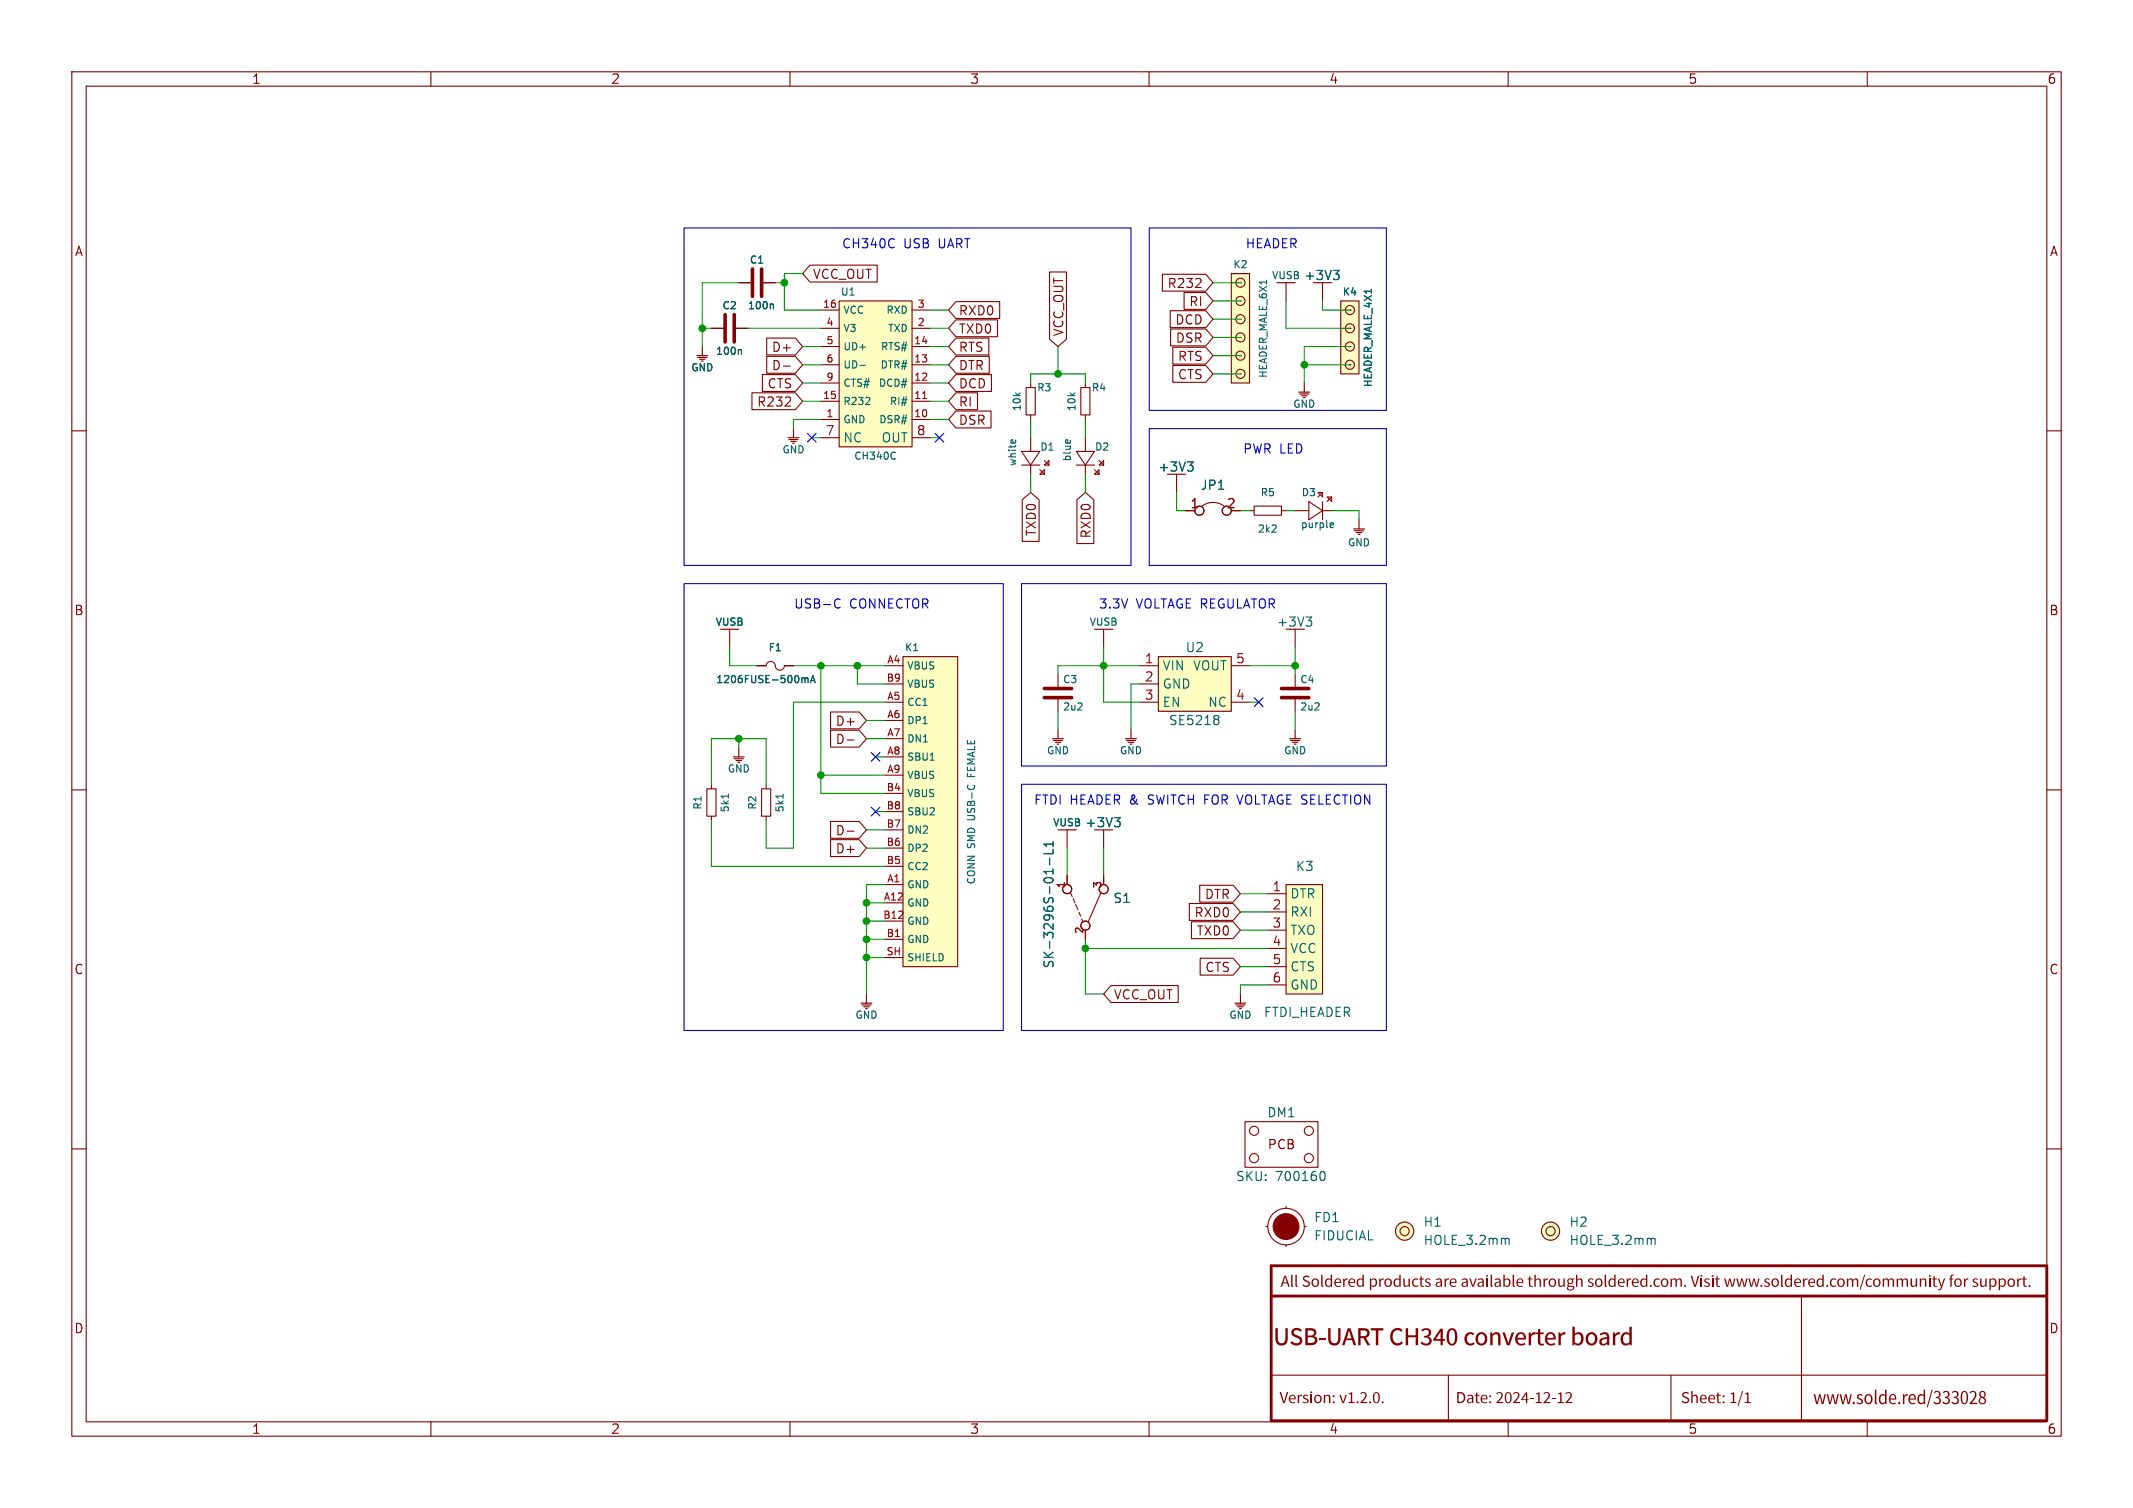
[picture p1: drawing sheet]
<svg xmlns="http://www.w3.org/2000/svg" width="297mm" height="210mm" viewBox="0 0 297 210" stroke-linecap="round" stroke-linejoin="round" font-family="sans-serif">
<g fill="none" stroke="#840000" stroke-width=".15">
<path d="M10 10h277v190h-277zM12 12h273v186h-273zM60 10v2M110 10v2M160 10v2M210 10v2M260 10v2M10 60h2M285 60h2M101.6 87.6v2.6M10 110h2M285 110h2"/>
<path d="M10 160h2M285 160h2M60 198v2M110 198v2M160 198v2M177 191.5h108M201.7 191.5v6.5M210 198v2M232.7 191.5v6.5M250.8 180.5v17.5M260 198v2"/>
</g>
<path d="M284.8 176.3h-107.8v21.6h107.9M285 176.3v21.6M177 180.5h108" fill="none" stroke="#840000" stroke-width=".4"/>
<path d="M100.3 87.6h2.6" fill="none" stroke="#840000" stroke-width=".16"/>
<path d="M179.1 123.2h5v15.2h-5z" fill="#ffffc2"/>
<g fill="none" stroke="#840000" stroke-width=".15">
<path d="M99.1 45.7h1.9M102.2 45.7h1.9M142.9 54h1.2v3.8h-1.2zM143.5 53.3v.7M143.5 57.8v.6M142.2 62.9h2.6l-1.3 1.9zM142.2 64.8h2.6M143.5 61v1.9M143.5 64.8v1.2M144.8 66l.6-.6v.6zM144.8 65.4l.6 .6M145.4 64.8l.6-.7v.7z"/>
<path d="M145.4 64.1l.6 .7M165.1 71.1h1.3M170.5 70.5a2.55 2.55 0 0 0-3.2 0M171.4 71.1h1.3M174 71.1h.6M174.6 70.5h3.8v1.3h-3.8zM178.4 71.1h.7M180.3 71.1h2M182.2 69.9l1.9 1.2-1.9 1.3zM183.5 68.6h.6v.6zM184.1 68.6l-.6 .6M184.1 69.9v2.5"/>
<path d="M184.1 71.1h1.3M184.8 69.2h.6v.7zM185.4 69.2l-.6 .7M147.3 94v1.9M147.3 97.2v1.9M153.7 87.6v2.6M180.3 87.6v2.6M180.3 94v1.9M180.3 97.2v1.9M148.6 115.6v2.5M153.7 115.6v2.5M176.5 124.5h2.6"/>
<path d="M176.5 127h2.6M176.5 129.5h2.6M176.5 132.1h2.6M176.5 134.6h2.6M176.5 137.2h2.6M179.1 123.2h5v15.2h-5z"/>
<circle cx="167" cy="71.1" r=".63"/>
<circle cx="170.8" cy="71.1" r=".63"/>
</g>
<path d="M101 43.8v3.8M102.2 43.8v3.8M145.4 97.2h3.8M145.4 95.9h3.8M178.4 97.2h3.8M178.4 95.9h3.8" fill="none" stroke="#840000" stroke-width=".5"/>
<g fill="none" stroke="#006464" stroke-width=".15">
<path d="M103 48.7l.2 .1v.5M140.8 61.4l.2-.2 .1 .5M141.4 61.3v.1M185.3 73.4h.3M185.3 72.9l.2-.1 .2 .3h-.5M150 98.9h.7M150.6 98v.3M181.9 85.9h.7l-.4 .5M182.4 86.4l.2 .2v.4l-.2 .2M183.1 98.9h.6M183.6 98v.3M155.2 113.9h.8l-.5 .4"/>
<path d="M155.7 114.3l.3 .3v.3l-.3 .2"/>
</g>
<g fill="none" stroke="#840000" stroke-width=".16">
<path d="M97 49.5h1.6M97.2 49.8h1.2M97.4 50h.8M97.7 50.3h.2M97.8 48.3v1.2M188.5 73.7h1.5M188.6 73.9h1.3M188.8 74.2h.8M189.1 74.4h.3M189.2 72.4v1.3M152.4 87.6h2.5M146.6 102.9h1.5"/>
<path d="M146.7 103.1h1.3M146.9 103.4h.8M147.2 103.6h.2M147.3 101.6v1.3M147.3 115.6h2.6M156.7 102.9h1.5M156.8 103.1h1.3M157.1 103.4h.8M157.4 103.6h.2M157.5 101.6v1.3"/>
</g>
<path d="M116.8 41.9h10.2v20.3h-10.2z" fill="#ffffc2"/>
<g fill="none" stroke="#840000" stroke-width=".15">
<path d="M184.1 39.4v2.5M114.3 58.4h2.5M114.3 55.9h2.5M114.3 53.3h2.5M114.3 50.8h2.5M114.3 48.3h2.5M114.3 43.2h2.5M114.3 45.7h2.5M116.8 41.9h10.2v20.3h-10.2zM127 58.4h2.5M127 55.9h2.5M127 53.3h2.5"/>
<path d="M127 50.8h2.5M127 48.3h2.5M127 43.2h2.5M127 45.7h2.5M114.3 61h2.5M127 61h2.5"/>
</g>
<path d="M128.5 55.5h.5" fill="none" stroke="#a90000" stroke-width=".15"/>
<path d="M185.7 37.7h.7l-.4 .4M186.2 38.1l.2 .3v.3l-.2 .2M119.7 50.9h.8M120.5 56.3h.6M121.1 55.4v.4M124.5 63h.2M124.7 63.9l-.2 .1" fill="none" stroke="#006464" stroke-width=".15"/>
<path d="M180.8 54.6h1.6M181 54.9h1.2M181.2 55.1h.8M181.5 55.4h.2M181.6 53.3v1.3" fill="none" stroke="#840000" stroke-width=".16"/>
<path d="M171.4 38.1h2.6v15.2h-2.6z" fill="#ffffc2"/>
<g fill="none" stroke="#840000" stroke-width=".15">
<path d="M171.4 38.1h2.6v15.2h-2.6zM172.7 39.4h.1M172.7 52.1h.1M172.7 49.5h.1M172.7 47h.1M172.7 44.5h.1M172.7 41.9h.1"/>
<circle cx="172.7" cy="39.4" r=".63"/>
<circle cx="172.7" cy="44.4" r=".63"/>
<circle cx="172.7" cy="41.9" r=".63"/>
<circle cx="172.7" cy="47" r=".63"/>
<circle cx="172.7" cy="52.1" r=".63"/>
<circle cx="172.7" cy="49.5" r=".63"/>
</g>
<path d="M119.9 139.7h1.5M120 140h1.3M120.6 138.4v1.3M120.3 140.2h.7M120.5 140.5h.3" fill="none" stroke="#840000" stroke-width=".16"/>
<path d="M125.7 91.4h7.6v43.2h-7.6z" fill="#ffffc2"/>
<g fill="none" stroke="#840000" stroke-width=".15">
<path d="M123.2 92.7h2.5M123.2 97.8h2.5M123.2 95.3h2.5M125.7 91.4h7.6v43.2h-7.6zM98.4 109.9h1.3v3.8h-1.3zM99.1 109.2v.6M99.1 113.7v.6M106 109.9h1.3v3.8h-1.3zM106.7 109.2v.6M106.7 113.7v.6M123.2 100.3h2.5M123.2 102.9h2.5"/>
<path d="M123.2 105.4h2.5M123.2 108h2.5M123.2 110.5h2.5M123.2 118.1h2.5M123.2 115.6h2.5M123.2 113h2.5M123.2 123.2h2.5M123.2 125.7h2.5M123.2 130.8h2.5M123.2 128.3h2.5M123.2 120.7h2.5M123.2 133.4h2.5"/>
</g>
<path d="M101.4 110.6v.6M109 110.6v.6M129.5 105.9h.6M134.7 107.7v.4h1M135.2 107.8v.3" fill="none" stroke="#006464" stroke-width=".15"/>
<path d="M179.6 102.9h1.5M179.7 103.1h1.3M180 103.4h.7M180.2 103.6h.3M180.3 101.6v1.3" fill="none" stroke="#840000" stroke-width=".16"/>
<path d="M186.7 41.9h2.5v10.2h-2.5z" fill="#ffffc2"/>
<g fill="none" stroke="#840000" stroke-width=".15">
<path d="M150.5 54h1.3v3.8h-1.3zM151.1 53.3v.7M151.1 57.8v.6M186.7 41.9h2.5v10.2h-2.5zM188 50.8h.1M188 48.3h.1M188 45.7h.1M188 43.2h.1M163.8 66v2.6M105.4 92.7h1.3a.67 .67 0 0 1 .8-.6 .67 .67 0 0 1 .5 .8 .64 .64 0 0 0 .7 .4 .64 .64 0 0 0 .5-.6h1.3"/>
<circle cx="188" cy="50.8" r=".63"/>
<circle cx="188" cy="43.2" r=".63"/>
<circle cx="188" cy="48.3" r=".63"/>
<circle cx="188" cy="45.7" r=".63"/>
</g>
<path d="M102.1 105.4h1.5M102.2 105.7h1.3M102.5 105.9h.8M102.7 106.2h.3M102.9 104.1v1.3" fill="none" stroke="#840000" stroke-width=".16"/>
<path d="M165.3 64.3h.8l-.4 .5M165.9 64.8l.2 .3v.3l-.2 .2M111.7 94.5l.2-.1 .2 .1M112.1 94.5l.1-.1 .3 .1v.6M112.1 94.5v.6M112.8 95.1l.4-1 .3 1M112.9 94.8h.5" fill="none" stroke="#006464" stroke-width=".15"/>
<path d="M161.3 91.4h10.1v7.7h-10.1z" fill="#ffffc2"/>
<g fill="none" stroke="#840000" stroke-width=".15">
<path d="M102.9 39.4h1.9M106.1 39.4h1.8M112.8 36.9h9.3v2.4h-9.3l-1-1.2zM146.1 37.9h2.4v9.3l-1.2 1.1-1.2-1.1zM161.9 38.2h6l1 1.2-1 1.1h-6zM179.1 39.4v2.5M99.1 45.7h1.9M102.2 45.7h1.9M104.7 54.7h6l1.1 1.2-1.1 1.2h-6zM106.2 52.2h4.5l1.1 1.1-1.1 1.2h-4.5zM106.8 49.6h3.9l1.1 1.2-1.1 1.2h-3.9zM106.8 47.1h3.9l1.1 1.2-1.1 1.1h-3.9z"/>
<path d="M109.1 51h.9M133.1 44.5h5.8v2.4h-5.8l-1-1.2zM133.1 54.7h3v2.4h-3l-1-1.2zM133.1 52.2h4.9v2.3h-4.9l-1-1.2zM133.1 57.2h4.9v2.4h-4.9l-1-1.2zM133.1 49.6h4.6v2.4h-4.6l-1-1.2zM133.1 42h6.1v2.4h-6.1l-1-1.2zM133.1 47.1h4.6v2.3h-4.6l-1-1.1zM162.9 43.3h5l1 1.2-1 1.1h-5zM163 45.8h4.9l1 1.2-1 1.2h-4.9zM163.3 48.4h4.6l1 1.1-1 1.2h-4.6zM163.3 50.9h4.6l1 1.2-1 1.1h-4.6z"/>
<path d="M164.9 40.7h3l1 1.2-1 1.2h-3zM188 50.8h.1M188 48.3h.1M188 45.7h.1M188 43.2h.1M142.3 69.6l1.2-1 1.2 1v5.8h-2.4zM149.9 62.9h2.5l-1.3 1.9zM149.9 64.8h2.5M150 69.6l1.1-1 1.2 1v6.1h-2.3zM151.1 61v1.9M151.1 64.8v1.2M152.4 66l.6-.6v.6z"/>
<path d="M152.4 65.4l.6 .6M153 64.8l.7-.7v.7zM153 64.1l.7 .7M165.1 71.1h1.3M171.4 71.1h1.3M105.4 92.7h1.3M109.2 92.7h1.3M115.6 99.2h4l1 1.1-1 1.2h-4zM158.7 92.7h2.6M158.7 95.3h2.6M158.7 97.8h2.6M161.3 91.4h10.1v7.7h-10.1z"/>
<path d="M171.4 92.7h2.6M171.4 97.8h2.6M115.6 114.4h4l1 1.2-1 1.1h-4zM115.6 116.9h4l1 1.2-1 1.2h-4zM115.6 101.7h4l1 1.2-1 1.1h-4zM117.9 115.8h1M117.9 103.1h1M148.6 121.9v1.3M149 124.3l.3 .6M149.4 125.1l.3 .6M149.8 126l.3 .7M150.2 127.1l.3 .5"/>
<path d="M150.6 128l.2 .4M151.1 129.5v1.3M153.3 124.3l-1.8 4.1M153.7 121.9v1.3M154.7 137.3h9.4v2.3h-9.4l-1-1.2zM165.6 125.8h6.1l1 1.2-1 1.2h-6.1zM165.9 128.4h5.8l1 1.1-1 1.2h-5.8zM167.1 123.3h4.6l1 1.2-1 1.1h-4.6zM167.1 133.4h4.6l1 1.2-1 1.2h-4.6zM173.4 156.2h10.1v6.4h-10.1zM176.3 170.8h.2M179.1 168v.3"/>
<path d="M179.1 173.4v.2M181.6 170.8h.3"/>
<circle cx="167" cy="71.1" r=".63"/>
<circle cx="170.8" cy="71.1" r=".63"/>
<circle cx="148.6" cy="123.8" r=".63"/>
<circle cx="151.1" cy="128.9" r=".63"/>
<circle cx="153.7" cy="123.8" r=".63"/>
<circle cx="174.6" cy="157.5" r=".63"/>
<circle cx="182.2" cy="157.5" r=".63"/>
<circle cx="174.6" cy="161.3" r=".63"/>
<circle cx="179.1" cy="170.8" r="2.54"/>
<circle cx="182.2" cy="161.3" r=".63"/>
<circle cx="195.6" cy="171.4" r=".63"/>
<circle cx="195.6" cy="171.4" r="1.27"/>
<circle cx="215.9" cy="171.4" r=".63"/>
<circle cx="215.9" cy="171.4" r="1.27"/>
</g>
<g fill="none" stroke="#006464" stroke-width=".15">
<path d="M185.7 37.7h.7l-.4 .4M186.2 38.1l.2 .3v.3l-.2 .2M103 48.7l.2 .1v.5M107.4 42.3l.3 .2v.5M148.4 61.4l.2-.2 .1 .5M149 61.3v.1M165.3 64.3h.8l-.4 .5M165.9 64.8l.2 .3v.3l-.2 .2M111.7 94.5l.2-.1 .2 .1M112.1 94.5l.1-.1 .3 .1v.6M112.1 94.5v.6M112.8 95.1l.4-1 .3 1"/>
<path d="M112.9 94.8h.5M169.5 99.6l.2 .3-.2 .3 .2 .2v.3l-.2 .2M146.1 119.5v1M146.6 117.2v.7M146.6 118.3v.6h-1.2M146.6 117.6h-1.2l.3 .3M155.2 113.9h.8l-.5 .4M155.7 114.3l.3 .3v.3l-.3 .2M146.6 121v.7M146.6 121.4h-1.2l.3 .2M184 163.2l.2-.1a.79 .79 0 0 1 0 1.3l-.2-.1M209.8 172.5h.3v.1v.7"/>
<path d="M230.1 172.5h.3l.1 .1v.7"/>
</g>
<path d="M177.8 39.4h2.5M110.5 59.7v1.3M109.7 61h1.6M109.9 61.2h1.2M110.1 61.5h.8M110.4 61.7h.2M172 139.7h1.5M172.1 140h1.3M172.7 138.4v1.3M172.3 140.2h.8M172.6 140.5h.2" fill="none" stroke="#840000" stroke-width=".16"/>
<g fill="#ffffc2" stroke="#ffffc2" stroke-width=".14">
<circle cx="215.9" cy="171.4" r="1.27"/>
<circle cx="195.6" cy="171.4" r="1.27"/>
</g>
<circle cx="179.1" cy="170.8" r="1.8" fill="#840000" stroke="#840000" stroke-width=".15"/>
<path d="M104.8 37.5v3.8M106 37.5v3.8" fill="none" stroke="#840000" stroke-width=".5"/>
<path d="M95.2 31.8h62.3v46.9h-62.3zM124.5 33.3v.1M124.5 34.4v.1M160 31.8h33v25.4h-33zM160 59.7h33v19h-33zM95.2 81.3h44.5v62.2h-44.5zM116.4 83.5l.3-.1 .3 .1M117 84.6l-.3 .1-.3-.1M142.2 81.3h50.8v25.4h-50.8zM142.2 109.2h50.8v34.3h-50.8z" fill="none" stroke="#0000c2" stroke-width=".15"/>
<g fill="none" stroke="#009600" stroke-width=".15">
<path d="M102.9 39.4h-5.1v8.9M107.9 39.4h1.3M111.8 38.1h-2.6v5.1h5.1M168.9 39.4h3.8M97.8 45.7h1.3M104.1 45.7h10.2M111.8 48.3h2.5M111.8 50.8h2.5M111.8 53.3h2.5M111.8 55.9h2.5M114.3 58.4h-3.8v1.3M129.5 45.7h2.6"/>
<path d="M129.5 43.2h2.6M129.5 48.3h2.6M129.5 50.8h2.6M129.5 58.4h2.6M129.5 53.3h2.6M129.5 55.9h2.6M143.5 53.3v-1.2h7.6v1.2M143.5 58.4v2.6M147.3 48.3v3.8M151.1 58.4v2.6M168.9 44.5h3.8M168.9 41.9h3.8"/>
<path d="M168.9 49.5h3.8M168.9 47h3.8M168.9 52.1h3.8M179.1 41.9v3.8h8.9M181.6 50.8h6.4M184.1 41.9v1.3h3.9M188 48.3h-6.4v5M113 61h1.3M129.5 61h1.3M143.5 66v2.6M151.1 66v2.6M163.8 68.6v2.5h1.3"/>
<path d="M172.7 71.1h1.3M179.1 71.1h1.2M185.4 71.1h3.8v1.3M101.6 90.2v2.5h3.8M110.5 92.7h12.7M114.3 92.7v17.8h8.9M119.4 92.7v2.6h3.8M123.2 97.8h-12.7v20.3h-3.8v-3.8M147.3 99.1v2.5M153.7 90.2v7.6h5M158.7 92.7h-11.4v1.3M158.7 95.3h-1.2v6.3"/>
<path d="M174 92.7h6.3M174 97.8h1.3M180.3 90.2v3.8M180.3 99.1v2.5M99.1 109.2v-6.3h7.6v6.3M99.1 114.3v6.4h24.1M102.9 102.9v1.2M114.3 108h8.9M120.6 118.1h2.6M120.6 102.9h2.6M120.6 115.6h2.6M120.6 100.3h2.6"/>
<path d="M121.9 113h1.3M121.9 105.4h1.3M148.6 118.1v3.8M153.7 118.1v3.8M120.6 133.4h2.6M120.6 125.7h2.6M120.6 128.3h2.6M120.6 130.8h2.6M123.2 123.2h-2.6v15.2M151.1 130.8v7.6h2.6M151.1 132.1h25.4M172.7 127h3.8"/>
<path d="M172.7 124.5h3.8M172.7 134.6h3.8M172.7 129.5h3.8M176.5 137.2h-3.8v1.2"/>
</g>
<path d="M112.4 60.4l1.2 1.2M113.6 60.4l-1.2 1.2M130.2 60.4l1.2 1.2M131.4 60.4l-1.2 1.2M174.7 97.2l1.2 1.2M175.9 97.2l-1.2 1.2M121.3 112.4l1.2 1.2M121.3 104.8l1.2 1.2M122.5 112.4l-1.2 1.2M122.5 104.8l-1.2 1.2" fill="none" stroke="#000084" stroke-width=".15"/>
<g fill="#009600" stroke="#009600" stroke-width=".15">
<circle cx="114.3" cy="108" r=".46"/>
<circle cx="120.6" cy="125.7" r=".46"/>
<circle cx="102.9" cy="102.9" r=".46"/>
<circle cx="120.6" cy="128.3" r=".46"/>
<circle cx="180.3" cy="92.7" r=".46"/>
<circle cx="153.7" cy="92.7" r=".46"/>
<circle cx="120.6" cy="133.4" r=".46"/>
<circle cx="120.6" cy="130.8" r=".46"/>
<circle cx="151.1" cy="132.1" r=".46"/>
<circle cx="97.8" cy="45.7" r=".46"/>
<circle cx="109.2" cy="39.4" r=".46"/>
<circle cx="114.3" cy="92.7" r=".46"/>
<circle cx="119.4" cy="92.7" r=".46"/>
<circle cx="181.6" cy="50.8" r=".46"/>
<circle cx="147.3" cy="52.1" r=".46"/>
</g>
<g font-size="3.5" fill="#840000">
<text x="177.3" y="188.6">USB-UART</text>
<text x="193.4" y="188.6">CH340converterboard</text>
</g>
<text font-size="2.8" fill="#840000" x="252.5" y="196.5">www.solde.red/333028</text>
<g font-size="2.3" fill="#840000">
<text x="178.3" y="180">AllSolderedproductsareavailablethrough soldered.com.Visitwww.soldered.com/communityfor support.</text>
<text x="178.2" y="196.2">Version:v1.2.0.</text>
<text x="202.7" y="196.2">Date:2024-12-12</text>
<text x="234" y="196.2">Sheet:1/1</text>
</g>
<g font-size="1.8" fill="#840000">
<text x="35" y="11.9">1</text>
<text x="85" y="11.9">2</text>
<text x="135" y="11.9">3</text>
<text x="185" y="11.9">4</text>
<text x="235" y="11.9">5</text>
<text x="285" y="11.9">6</text>
<text x="10.3" y="35.9">A</text>
<text x="285.3" y="35.9">A</text>
<text x="113.1" y="39.1">VCC_OUT</text>
<text x="162.5" y="40.3">R232</text>
<text x="133.4" y="46.7">TXD0</text>
<text x="133.4" y="44.1">RXD0</text>
<text x="148.3" y="46.9" transform="rotate(-90 148.3 46.9)">VCC_OUT</text>
<text x="163.6" y="45.4">DCD</text>
<text x="163.6" y="47.9">DSR</text>
<text x="165.5" y="42.9">RI</text>
<text x="107.4" y="51.8">D-</text>
<text x="107.4" y="49.2">D+</text>
<text x="133.4" y="51.8">DTR</text>
<text x="133.4" y="49.2">RTS</text>
<text x="163.9" y="50.5">RTS</text>
<text x="163.9" y="53">CTS</text>
<text x="105.3" y="56.8">R232</text>
<text x="106.8" y="54.3">CTS</text>
<text x="133.4" y="56.8">RI</text>
<text x="133.4" y="54.3">DCD</text>
<text x="133.4" y="59.4">DSR</text>
<text x="144.5" y="74.8" transform="rotate(-90 144.5 74.8)">TXD0</text>
<text x="152.1" y="75.1" transform="rotate(-90 152.1 75.1)">RXD0</text>
<text x="10.3" y="85.9">B</text>
<text x="285.3" y="85.9">B</text>
<text x="116.3" y="101.3">D+</text>
<text x="116.3" y="103.8">D-</text>
<text x="116.3" y="116.5">D-</text>
<text x="116.3" y="119.1">D+</text>
<text x="167.7" y="125.4">DTR</text>
<text x="166.2" y="128">RXD0</text>
<text x="166.5" y="130.5">TXD0</text>
<text x="10.3" y="135.9">C</text>
<text x="167.7" y="135.6">CTS</text>
<text x="285.3" y="135.9">C</text>
<text x="155" y="139.4">VCC_OUT</text>
<text x="176.4" y="160.3">PCB</text>
<text x="10.3" y="185.9">D</text>
<text x="285.3" y="185.9">D</text>
<text x="35" y="199.9">1</text>
<text x="85" y="199.9">2</text>
<text x="135" y="199.9">3</text>
<text x="185" y="199.9">4</text>
<text x="235" y="199.9">5</text>
<text x="285" y="199.9">6</text>
</g>
<g font-size="1.8" fill="#0000c2">
<text x="117.2" y="34.7">CH340C</text>
<text x="125.8" y="34.7">USB</text>
<text x="130.8" y="34.7">UART</text>
<text x="173.4" y="34.7">HEADER</text>
<text x="173" y="63.3">PWR LED</text>
<text x="110.5" y="84.8">USB-C</text>
<text x="118.3" y="84.8">CONNECTOR</text>
<text x="152.9" y="84.8">3.3V</text>
<text x="158.2" y="84.8">VOLTAGE REGULATOR</text>
<text x="143.9" y="112.1">FTDI HEADER &amp;</text>
<text x="160.2" y="112.1">SWITCH FOR VOLTAGE SELECTION</text>
</g>
<g font-size="1.8" fill="#006464">
<text x="181.5" y="39.2">+3V3</text>
<text x="117.3" y="61.8">NC</text>
<text x="122.7" y="61.8">OUT</text>
<text x="161.2" y="65.9">+3V3</text>
<text x="167.1" y="68.4">JP1</text>
<text x="177.7" y="87.5">+3V3</text>
<text x="161.8" y="93.6">VIN</text>
<text x="165" y="91">U2</text>
<text x="166" y="93.6">VOUT</text>
<text x="161.8" y="96.1">GND</text>
<text x="161.8" y="98.7">EN</text>
<text x="162.7" y="101.2">SE5218</text>
<text x="168.1" y="98.7">NC</text>
<text x="151" y="115.4">+3V3</text>
<text x="154.9" y="126">S1</text>
<text x="179.6" y="125.3">DTR</text>
<text x="180.3" y="121.5">K3</text>
<text x="179.6" y="127.9">RXI</text>
<text x="179.6" y="130.4">TXO</text>
<text x="146.9" y="135" transform="rotate(-90 146.9 135)">SK-3296S-01-L1</text>
<text x="179.6" y="132.9">VCC</text>
<text x="179.6" y="135.5">CTS</text>
<text x="175.9" y="141.8">FTDI_HEADER</text>
<text x="179.6" y="138">GND</text>
<text x="176.4" y="155.8">DM1</text>
<text x="172" y="164.7">SKU:</text>
<text x="177.6" y="164.7">700160</text>
<text x="182.9" y="170.4">FD1</text>
<text x="182.9" y="172.9">FIDUCIAL</text>
<text x="198.1" y="173.6">HOLE_3.2mm</text>
<text x="198.1" y="171">H1</text>
<text x="218.4" y="173.6">HOLE_3.2mm</text>
<text x="218.4" y="171">H2</text>
</g>
<g font-size="1.8" fill="#a90000">
<text x="114.9" y="60.7">7</text>
<text x="127.6" y="60.7">8</text>
<text x="165.7" y="70.9">1</text>
<text x="170.7" y="70.9">2</text>
<text x="159.3" y="92.5">1</text>
<text x="159.3" y="95">2</text>
<text x="172" y="92.5">5</text>
<text x="159.3" y="97.5">3</text>
<text x="172" y="97.5">4</text>
<text x="177.1" y="124.2">1</text>
<text x="177.1" y="126.7">2</text>
<text x="177.1" y="129.3">3</text>
<text x="177.1" y="131.8">4</text>
<text x="177.1" y="134.4">5</text>
<text x="177.1" y="136.9">6</text>
</g>
<g font-size="1.4" fill="#006464">
<text x="104.3" y="36.9">C1</text>
<text x="117" y="41.4">U1</text>
<text x="171.6" y="37.6">K2</text>
<text x="177" y="39.1">VUSB</text>
<text x="186.9" y="41.4">K4</text>
<text x="100.5" y="43.3">C2</text>
<text x="104" y="43.3">100n</text>
<text x="117.3" y="43.9">VCC</text>
<text x="117.3" y="46.4">V3</text>
<text x="123.3" y="43.9">RXD</text>
<text x="123.5" y="46.4">TXD</text>
<text x="96.1" y="51.9">GND</text>
<text x="99.6" y="49.6">100n</text>
<text x="117.3" y="49">UD+</text>
<text x="117.3" y="51.5">UD-</text>
<text x="122.5" y="51.5">DTR#</text>
<text x="122.5" y="49">RTS#</text>
<text x="176.6" y="52.8" transform="rotate(-90 176.6 52.8)">HEADER_MALE_6X1</text>
<text x="117.3" y="59.1">GND</text>
<text x="117.3" y="56.6">R232</text>
<text x="117.3" y="54.1">CTS#</text>
<text x="122.2" y="54.1">DCD#</text>
<text x="122.3" y="59.1">DSR#</text>
<text x="123.8" y="56.6">RI#</text>
<text x="142.3" y="57.4" transform="rotate(-90 142.3 57.4)">10k</text>
<text x="144.3" y="54.7">R3</text>
<text x="150" y="57.4" transform="rotate(-90 150 57.4)">10k</text>
<text x="151.9" y="54.7">R4</text>
<text x="180" y="57">GND</text>
<text x="191.2" y="54" transform="rotate(-90 191.2 54)">HEADER_MALE_4X1</text>
<text x="108.8" y="63.3">GND</text>
<text x="118.8" y="64.2">CH340C</text>
<text x="141.7" y="65" transform="rotate(-90 141.7 65)">white</text>
<text x="144.7" y="63">D1</text>
<text x="149.3" y="64.4" transform="rotate(-90 149.3 64.4)">blue</text>
<text x="152.4" y="63">D2</text>
<text x="175.4" y="69.3">R5</text>
<text x="181.1" y="69.3">D3</text>
<text x="175" y="74.4">2k2</text>
<text x="181" y="73.8">purple</text>
<text x="187.6" y="76.3">GND</text>
<text x="99.5" y="87.3">VUSB</text>
<text x="151.6" y="87.3">VUSB</text>
<text x="99.6" y="95.3">1206FUSE-500mA</text>
<text x="106.9" y="90.9">F1</text>
<text x="125.9" y="90.9">K1</text>
<text x="126.2" y="93.4">VBUS</text>
<text x="126.2" y="96">VBUS</text>
<text x="147.9" y="95.3">C3</text>
<text x="180.9" y="95.3">C4</text>
<text x="126.2" y="98.5">CC1</text>
<text x="126.2" y="101.1">DP1</text>
<text x="147.9" y="99.2">2u2</text>
<text x="180.9" y="99.2">2u2</text>
<text x="101.2" y="107.8">GND</text>
<text x="126.2" y="103.6">DN1</text>
<text x="126.2" y="106.1">SBU1</text>
<text x="136" y="107.7" transform="rotate(-90 136 107.7)">FEMALE</text>
<text x="145.7" y="105.2">GND</text>
<text x="155.8" y="105.2">GND</text>
<text x="178.7" y="105.2">GND</text>
<text x="97.9" y="112.9" transform="rotate(-90 97.9 112.9)">R1</text>
<text x="101.7" y="113.2" transform="rotate(-90 101.7 113.2)">5k1</text>
<text x="105.5" y="112.9" transform="rotate(-90 105.5 112.9)">R2</text>
<text x="109.3" y="113.2" transform="rotate(-90 109.3 113.2)">5k1</text>
<text x="126.2" y="108.7">VBUS</text>
<text x="126.2" y="111.2">VBUS</text>
<text x="126.2" y="113.8">SBU2</text>
<text x="126.2" y="118.8">DP2</text>
<text x="126.2" y="116.3">DN2</text>
<text x="136" y="118.1" transform="rotate(-90 136 118.1)">SMD</text>
<text x="136" y="114" transform="rotate(-90 136 114)">USB-C</text>
<text x="146.5" y="115.3">VUSB</text>
<text x="126.2" y="123.9">GND</text>
<text x="126.2" y="121.4">CC2</text>
<text x="136" y="123.3" transform="rotate(-90 136 123.3)">CONN</text>
<text x="126.2" y="126.5">GND</text>
<text x="126.2" y="131.5">GND</text>
<text x="126.2" y="129">GND</text>
<text x="126.2" y="134.1">SHIELD</text>
<text x="119" y="142.1">GND</text>
<text x="171.1" y="142.1">GND</text>
</g>
<g font-size="1.4" fill="#a90000">
<text x="114.5" y="42.9">16</text>
<text x="115" y="45.5">4</text>
<text x="127.7" y="45.5">2</text>
<text x="127.7" y="42.9">3</text>
<text x="115" y="48">5</text>
<text x="115" y="50.5">6</text>
<text x="115" y="53.1">9</text>
<text x="127.2" y="53.1">12</text>
<text x="127.2" y="50.5">13</text>
<text x="127.2" y="48">14</text>
<text x="114.5" y="55.6">15</text>
<text x="115" y="58.2">1</text>
<text x="127.2" y="58.2">10</text>
<text x="127.2" y="55.6">11</text>
<text x="123.4" y="95">B9</text>
<text x="123.4" y="92.5">A4</text>
<text x="123.4" y="97.5">A5</text>
<text x="123.4" y="100.1">A6</text>
<text x="123.4" y="102.6">A7</text>
<text x="123.4" y="105.2">A8</text>
<text x="123.4" y="107.7">A9</text>
<text x="123.4" y="110.2">B4</text>
<text x="123.4" y="112.8">B8</text>
<text x="123.4" y="117.9">B6</text>
<text x="123.4" y="115.3">B7</text>
<text x="123" y="125.5">A12</text>
<text x="123.4" y="120.4">B5</text>
<text x="123.4" y="122.9">A1</text>
<text x="148.3" y="123.8" transform="rotate(-90 148.3 123.8)">1</text>
<text x="153.4" y="123.8" transform="rotate(-90 153.4 123.8)">3</text>
<text x="122.9" y="128">B12</text>
<text x="123.4" y="130.6">B1</text>
<text x="150.9" y="130.1" transform="rotate(-90 150.9 130.1)">2</text>
<text x="123.3" y="133.1">SH</text>
</g>
</svg>
